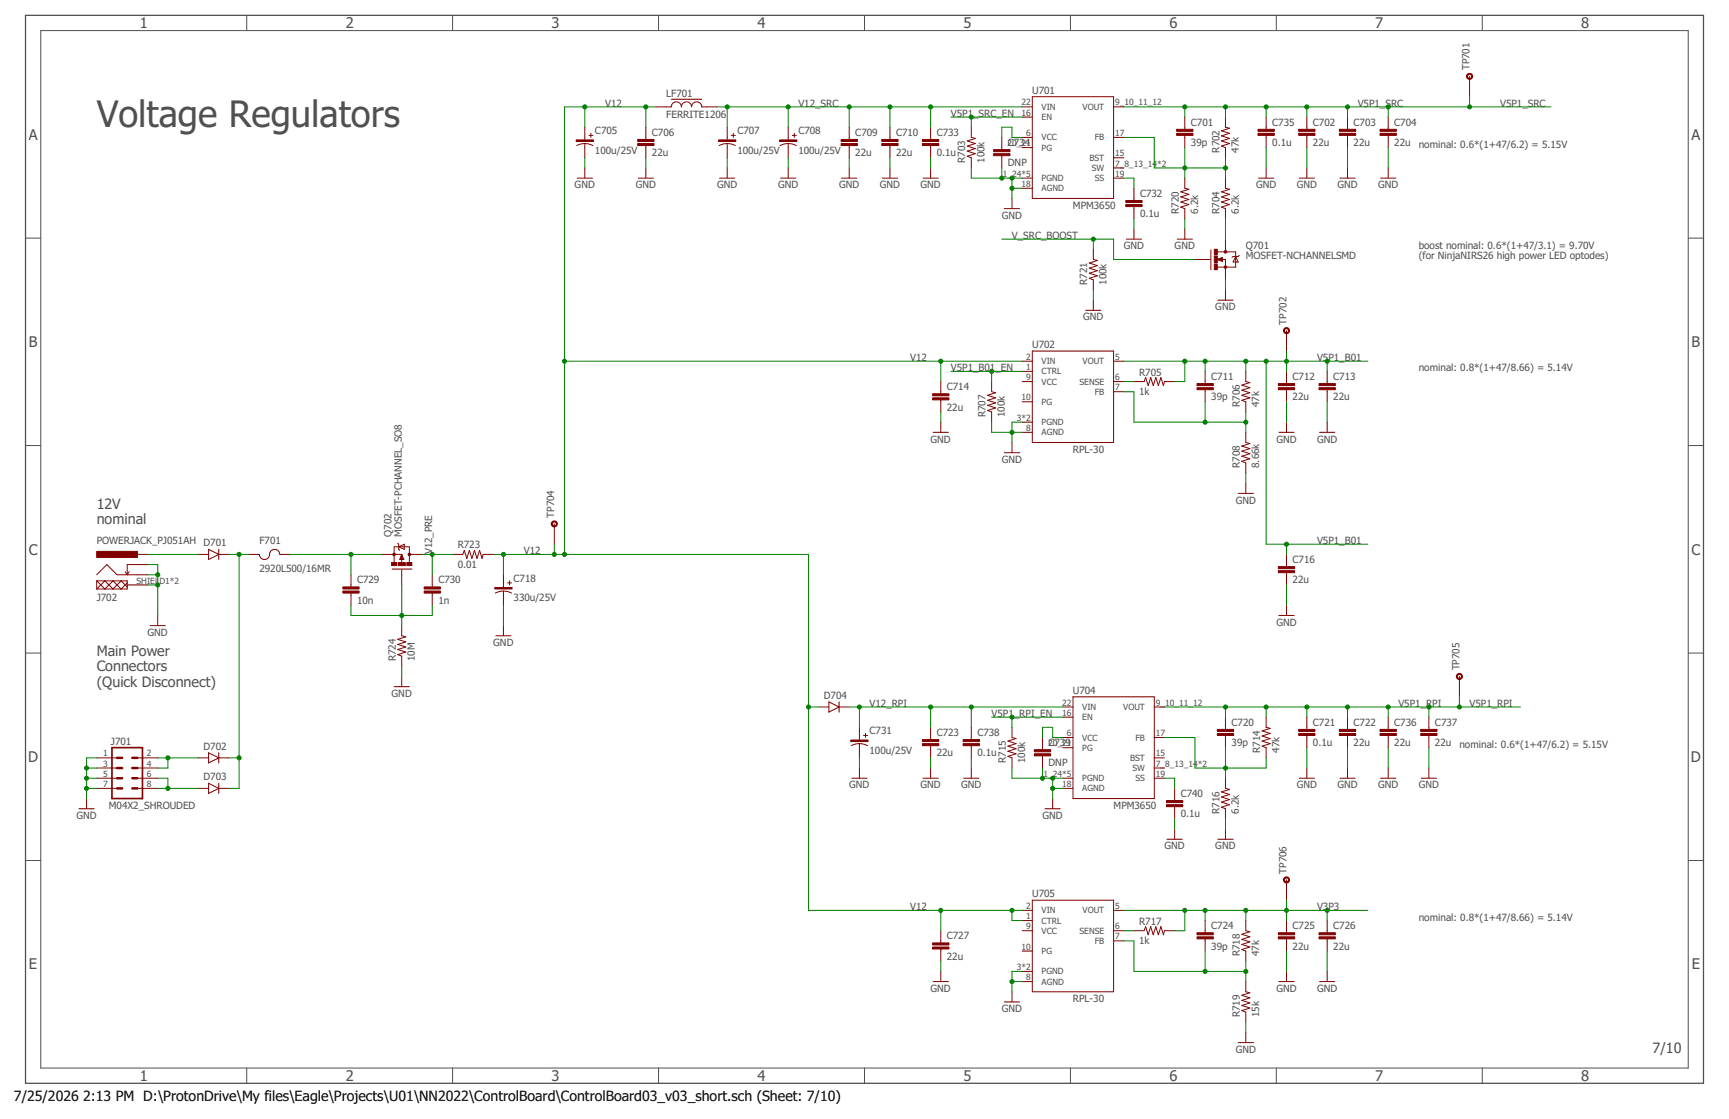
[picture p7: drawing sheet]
<svg xmlns="http://www.w3.org/2000/svg" width="432mm" height="279mm" viewBox="0 0 432 279" stroke-linecap="round" stroke-linejoin="round" font-family="sans-serif">
<path d="M6.4 3.8h419v266.7h-419z" fill="none" stroke="#505050" stroke-width=".32"/>
<g fill="none" stroke="#505050" stroke-width=".25">
<path d="M10.2 7.6h411.4v259.1h-411.4zM61.6 3.8v3.8M113 3.8v3.8M164.5 3.8v3.8M215.9 3.8v3.8M267.3 3.8v3.8M318.7 3.8v3.8M370.2 3.8v3.8M6.4 59.5h3.8M421.6 59.5h3.8M6.4 111.3h3.8M421.6 111.3h3.8"/>
<path d="M6.4 163.1h3.8M421.6 163.1h3.8M6.4 214.9h3.8M421.6 214.9h3.8M61.6 266.7v3.8M113 266.7v3.8M164.5 266.7v3.8M215.9 266.7v3.8M267.3 266.7v3.8M318.7 266.7v3.8M370.2 266.7v3.8"/>
</g>
<g fill="none" stroke="#800000" stroke-width=".25">
<path d="M367 19.1v5.1M144 36.3a4.3 4.3 0 0 1 4.1 0M146 31.8v3.3M146 35.8v3.6M147.1 33.8h1M147.6 33.3v1M161.3 31.8v3M161.3 36.3v3.1M163.8 26.7h3.8a1.27 1.27 0 0 1 1.3-1.3 1.27 1.27 0 0 1 1.3 1.3 1.27 1.27 0 0 1 1.2-1.3 1.27 1.27 0 0 1 1.3 1.3 1.27 1.27 0 0 1 1.3-1.3 1.27 1.27 0 0 1 1.3 1.3h3.8M167.6 24.8h7.7M179.6 36.3a4.3 4.3 0 0 1 4 0M181.6 31.8v3.3"/>
<path d="M181.6 35.8v3.6M182.6 33.8h1M183.1 33.3v1M194.8 36.3a4.3 4.3 0 0 1 4.1 0M196.8 31.8v3.3M196.8 35.8v3.6M197.9 33.8h1M198.4 33.3v1M212.1 31.8v3M212.1 36.3v3.1M222.2 31.8v3M222.2 36.3v3.1"/>
<path d="M232.4 31.8v3M232.4 36.3v3.1M242.6 31.8v2.5l1 .3-2 .6 2 .6-2 .7 2 .6-2 .6 2 .7-2 .6 1 .4v2.5M250.2 34.3v3.1M250.2 38.9v3M255.3 26.7h2.5M255.3 29.2h2.5M255.3 34.3h2.5M255.3 36.9h2.5M257.8 24.2h20.3v25.4h-20.3zM278.1 26.7h2.5M278.1 34.3h2.5"/>
<path d="M278.1 39.4h2.5M295.9 29.2v3.1M295.9 33.8v3.1M306 29.2v2.6l1.1 .2-2.1 .7 2.1 .6-2.1 .6 2.1 .7-2.1 .6 2.1 .6-2.1 .7 1 .4v2.5M316.2 29.2v3.1M316.2 33.8v3.1M326.4 29.2v3.1M326.4 33.8v3.1M336.5 29.2v3.1M336.5 33.8v3.1M346.7 29.2v3.1M346.7 33.8v3.1"/>
<path d="M144.1 44.5h3.9M146 41.9v2.6M159.4 44.5h3.8M161.3 41.9v2.6M179.7 44.5h3.8M181.6 41.9v2.6M194.9 44.5h3.9M196.8 41.9v2.6M210.2 44.5h3.8M212.1 41.9v2.6M220.3 44.5h3.9M222.2 41.9v2.6"/>
<path d="M230.5 44.5h3.8M232.4 41.9v2.6M250.8 52.1h3.8M252.7 49.6v2.5M255.3 44.5h2.5M255.3 47h2.5M278.1 44.5h2.5M278.1 41.9h2.5M281.3 59.7h3.8M283.2 47v3.1M283.2 51.6v3M283.2 57.2v2.5"/>
<path d="M294 59.7h3.8M295.9 44.5v2.5l1 .3-2 .6 2 .6-2 .7 2 .6-2 .6 2 .7-2 .6 1 .4v2.5M295.9 57.2v2.5M306 44.5v2.5l1.1 .3-2.1 .6 2.1 .6-2.1 .7 2.1 .6-2.1 .6 2.1 .7-2.1 .6 1 .4v2.5M306 59.7v3.2M314.3 44.5h3.8M316.2 41.9v2.6M324.5 44.5h3.8M326.4 41.9v2.6M334.6 44.5h3.8M336.5 41.9v2.6M344.8 44.5h3.8"/>
<path d="M346.7 41.9v2.6M271.1 77.5h3.8M273 62.3v2.5l1.1 .2-2.1 .7 2.1 .6-2.1 .7 2.1 .6-2.1 .6 2.1 .7-2.1 .6 1 .4v2.5M273 75v2.5M298.4 64.8h3.8M302.4 62.4v4.9M304 64.8l1.3-.5v1zM304.1 62.9h4.5v3.8h-4.6M304.1 75h3.9M305.2 64.8h.8v5.1M306 72.4v2.6M308.6 64l.6 1.4h-1.2z"/>
<path d="M309.5 63.8l-.3 .2h-1.2l-.3 .3M234.9 95.3v3M234.9 99.8v3.1M247.6 95.3v2.5l1.1 .3-2.1 .6 2.1 .6-2.1 .6 2.1 .7-2.1 .6 2.1 .7-2.1 .6 1 .4v2.5M255.3 90.2h2.5M255.3 92.7h2.5M255.3 95.3h2.5M257.8 87.7h20.3v22.8h-20.3zM278.1 90.2h2.5M278.1 95.3h2.5M278.1 97.8h2.5M283.2 95.3h2.5l.4-1 .6 2 .7-2 .6 2 .6-2 .7 2 .6-2 .7 2 .2-1h2.5"/>
<path d="M301 92.7v3.1M301 97.3v3M311.1 92.7v2.6l1 .2-2 .7 2 .6-2 .6 2 .7-2 .6 2 .6-2 .6 1 .4v2.6M321.3 82.6v5.1M321.3 92.7v3.1M321.3 97.3v3M331.4 92.7v3.1M331.4 97.3v3M233 107.9h3.9M234.9 105.4v2.5M250.8 113h3.8M252.7 110.5v2.5"/>
<path d="M255.3 100.3h2.5M255.3 105.4h2.5M255.3 107.9h2.5M311.1 107.9v2.6l1 .2-2 .7 2 .6-2 .6 2 .7-2 .6 2 .7-2 .6 1 .4v2.5M319.4 107.9h3.8M321.3 105.4v2.5M329.5 107.9h3.9M331.4 105.4v2.5M34.3 138.4h2.6M49.6 138.4h2.5M52.1 137.2l2.5 1.2-2.5 1.3zM54.6 137.2v2.5"/>
<path d="M54.6 138.4h2.6M62.3 138.4h2.5a1.3 1.3 0 0 0 1.4 1.3 1.3 1.3 0 0 0 1.2-1.6 1.28 1.28 0 0 1 1.3-.9 1.28 1.28 0 0 1 1.2 1.2h2.5M95.3 138.4h5M99.3 135.6l.3 .3v1.3l.2 .2M99.6 136.5l1.4-.6v1.3zM100.3 139.6v.9M100.3 138.4l.5 1.3h-1zM102.2 138.4h3.2M113 138.4h2.6l.4-1 .6 2 .6-2 .7 2 .6-2 .6 2 .7-2 .6 2 .2-1h2.6M138.4 130.8v5.1M309.2 123.2h3.8M311.1 120.6v2.6"/>
<path d="M321.3 138.4v3.1M24.2 143.5l2.5-2.5 2.5 2.5h7.7M24.2 145h7.6v2.1h-7.6M24.2 145v2.1M24.2 145l2 2.1 2-2.1 2 2.1 1.6-1.6M31.3 142.7l.5 .8M31.8 146h5.1M31.8 146.6l-1.6-1.6-2 2.1-2-2.1-2 2.1M32.3 142.7l-.5 .8M36.9 141h-5.1v2.5M37.5 156.2h3.8M39.4 153.7v2.5"/>
<path d="M87.7 143.5v3.1M87.7 148.1v3M97.9 142.1h5M98.4 140.4v-3.9h3.8v4M100.3 142.2v3.8M100.3 156.2v2.5l1 .3-2 .6 2 .7-2 .6 2 .6-2 .7 2 .6-2 .6 1 .4v2.6M107.9 143.5v3.1M107.9 148.1v3M123.7 148.1a4.3 4.3 0 0 1 4.1 0M123.8 158.7h3.8M125.7 143.5v3.3M125.7 147.6v3.5"/>
<path d="M125.7 156.2v2.5M126.7 145.5h1.1M127.3 145v1M319.4 153.7h3.8M321.3 143v3M321.3 151.1v2.6M98.4 171.4h3.8M100.3 168.9v2.5M204.5 176.5h2.5M207 175.3l2.5 1.2-2.5 1.3zM209.5 175.3v2.5M209.5 176.5h2.6"/>
<path d="M265.4 176.5h2.6M265.4 179.1h2.6M268 174h20.3v25.4h-20.3zM288.3 176.5h2.5M306 179.1v3M316.2 179.1v2.5l1 .3-2 .6 2 .6-2 .7 2 .6-2 .6 2 .7-2 .6 1 .4v2.5M326.4 179.1v3M336.5 179.1v3M346.7 179.1v3M356.8 179.1v3M364.5 168.9v5.1M21.6 199.4v2.5"/>
<path d="M24.2 189.2h5M24.2 191.8h5M24.2 194.3h5M24.2 196.8h5M34.3 189.2h5.1M34.3 191.8h5.1M34.3 194.3h5.1M34.3 196.8h5.1M49.6 189.2h2.5M49.6 196.8h2.5M52.1 188l2.5 1.2-2.5 1.3zM52.1 195.6l2.5 1.2-2.5 1.3z"/>
<path d="M54.6 188v2.5M54.6 195.6v2.5M54.6 189.2h2.6M54.6 196.8h2.6M212.6 186.2a4.3 4.3 0 0 1 4.1 0M212.7 194.3h3.8M214.6 181.6v3.3M214.6 185.7v3.5M214.6 191.8v2.5M215.6 183.6h1.1M216.2 183.1v1M230.5 194.3h3.8"/>
<path d="M232.4 181.6v3.1M232.4 186.2v3M232.4 191.8v2.5M240.7 194.3h3.8M242.6 181.6v3.1M242.6 186.2v3M242.6 191.8v2.5M252.7 181.6v2.5l1 .3-2 .6 2 .7-2 .6 2 .6-2 .7 2 .6-2 .6 1 .4v2.6M260.3 184.1v3.1M260.3 188.7v3.1M262.9 199.4v2.5M265.4 194.3h2.6"/>
<path d="M265.4 196.8h2.6M265.4 184.1h2.6M265.4 186.7h2.6M288.3 189.2h2.5M288.3 191.8h2.5M288.3 194.3h2.5M288.3 184.1h2.5M293.3 196.8v3.1M306 183.6v3.1M306 194.3v2.5l1.1 .3-2.1 .6 2.1 .7-2.1 .6 2.1 .6-2.1 .7 2.1 .6-2.1 .6 1 .4v2.6M324.5 194.3h3.8M326.4 183.6v3.1"/>
<path d="M326.4 191.8v2.5M334.6 194.3h3.8M336.5 183.6v3.1M336.5 191.8v2.5M344.8 194.3h3.8M346.7 183.6v3.1M346.7 191.8v2.5M354.9 194.3h3.9M356.8 183.6v3.1M356.8 191.8v2.5M19.7 201.9h3.8M261 201.9h3.8"/>
<path d="M291.4 209.5h3.9M293.3 201.4v3.1M293.3 207v2.5M304.1 209.5h3.9M306 207v2.5M321.3 219.7v5.1M234.9 232.4v3M234.9 237v3M255.3 227.3h2.5M255.3 229.8h2.5M255.3 232.4h2.5M255.3 237.5h2.5"/>
<path d="M257.8 224.8h20.3v22.8h-20.3zM278.1 227.3h2.5M278.1 232.4h2.5M278.1 234.9h2.5M283.2 232.4h2.5l.4-1 .6 2 .7-2 .6 2 .6-2 .7 2 .6-2 .7 2 .2-1h2.5M301 229.8v3.1M301 234.4v3.1M311.1 229.8v2.6l1 .2-2 .7 2 .6-2 .6 2 .7-2 .6 2 .7-2 .6 1 .4v2.5M321.3 229.8v3.1M321.3 234.4v3.1M331.4 229.8v3.1M331.4 234.4v3.1"/>
<path d="M233 245.1h3.9M234.9 242.5v2.6M250.8 250.2h3.8M252.7 247.6v2.6M255.3 242.5h2.5M255.3 245.1h2.5M311.1 245.1v2.5l1 .3-2 .6 2 .7-2 .6 2 .6-2 .7 2 .6-2 .6 1 .4v2.5M311.1 257.8v2.5M319.4 245.1h3.8M321.3 242.5v2.6M329.5 245.1h3.9M331.4 242.5v2.6"/>
<path d="M309.2 260.3h3.8"/>
</g>
<g fill="#800000" stroke="#800000" stroke-width=".25">
<path d="M220.2 35.8h4.1v.5h-4.1z"/>
<path d="M220.2 34.8h4.1v.5h-4.1z"/>
<path d="M293.9 33.3h4v.5h-4z"/>
<path d="M293.9 32.3h4v.5h-4z"/>
<path d="M324.3 33.3h4.1v.5h-4.1z"/>
<path d="M324.3 32.3h4.1v.5h-4.1z"/>
<path d="M334.5 33.3h4.1v.5h-4.1z"/>
<path d="M334.5 32.3h4.1v.5h-4.1z"/>
<path d="M24.2 137.7h10.1v1.5h-10.1z"/>
<path d="M232.9 99.3h4.1v.5h-4.1z"/>
<path d="M232.9 98.3h4.1v.5h-4.1z"/>
<path d="M298.9 96.8h4.1v.5h-4.1z"/>
<path d="M298.9 95.8h4.1v.5h-4.1z"/>
<path d="M319.3 96.8h4v.5h-4z"/>
<path d="M319.3 95.8h4v.5h-4z"/>
<path d="M329.4 96.8h4.1v.5h-4.1z"/>
<path d="M329.4 95.8h4.1v.5h-4.1z"/>
<path d="M319.3 142.5h4v.5h-4z"/>
<path d="M319.3 141.5h4v.5h-4z"/>
<path d="M232.9 236.5h4.1v.5h-4.1z"/>
<path d="M232.9 235.4h4.1v.5h-4.1z"/>
<path d="M298.9 233.9h4.1v.5h-4.1z"/>
<path d="M298.9 232.9h4.1v.5h-4.1z"/>
<path d="M319.3 233.9h4v.5h-4z"/>
<path d="M319.3 232.9h4v.5h-4z"/>
<path d="M329.4 233.9h4.1v.5h-4.1z"/>
<path d="M329.4 232.9h4.1v.5h-4.1z"/>
<path d="M210.1 35.8h4v.5h-4z"/>
<path d="M210.1 34.8h4v.5h-4z"/>
<path d="M159.3 35.8h4v.5h-4z"/>
<path d="M159.3 34.8h4v.5h-4z"/>
<path d="M344.7 33.3h4v.5h-4z"/>
<path d="M344.7 32.3h4v.5h-4z"/>
<path d="M123.6 146.7h4.3v.4h-4.3z"/>
<path d="M179.5 34.9h4.3v.4h-4.3z"/>
<path d="M143.9 34.9h4.3v.4h-4.3z"/>
<path d="M194.7 34.9h4.3v.4h-4.3z"/>
<path d="M303.3 66.1h.7v1.2h-.7z"/>
<path d="M303.3 62.3h.7v1.2h-.7z"/>
<path d="M303.3 63.9h.7v1.8h-.7z"/>
<path d="M101.6 140.5h1.3v.7h-1.3z"/>
<path d="M97.8 140.5h1.3v.7h-1.3z"/>
<path d="M99.4 140.5h1.8v.7h-1.8z"/>
<path d="M105.9 147.6h4.1v.5h-4.1z"/>
<path d="M105.9 146.6h4.1v.5h-4.1z"/>
<path d="M85.6 147.6h4.1v.5h-4.1z"/>
<path d="M85.6 146.6h4.1v.5h-4.1z"/>
<path d="M281.2 51.1h4v.5h-4z"/>
<path d="M281.2 50.1h4v.5h-4z"/>
<path d="M230.4 35.8h4v.5h-4z"/>
<path d="M230.4 34.8h4v.5h-4z"/>
<path d="M248.2 38.4h4v.5h-4z"/>
<path d="M248.2 37.4h4v.5h-4z"/>
<path d="M314.2 33.3h4v.5h-4z"/>
<path d="M314.2 32.3h4v.5h-4z"/>
<path d="M230.4 185.7h4v.5h-4z"/>
<path d="M230.4 184.7h4v.5h-4z"/>
<path d="M304 183.1h4.1v.5h-4.1z"/>
<path d="M304 182.1h4.1v.5h-4.1z"/>
<path d="M334.5 183.1h4.1v.5h-4.1z"/>
<path d="M334.5 182.1h4.1v.5h-4.1z"/>
<path d="M344.7 183.1h4v.5h-4z"/>
<path d="M344.7 182.1h4v.5h-4z"/>
<path d="M354.8 183.1h4.1v.5h-4.1z"/>
<path d="M354.8 182.1h4.1v.5h-4.1z"/>
<path d="M212.5 184.8h4.3v.4h-4.3z"/>
<path d="M291.3 200.9h4.1v.5h-4.1z"/>
<path d="M291.3 199.9h4.1v.5h-4.1z"/>
<path d="M240.5 185.7h4.1v.5h-4.1z"/>
<path d="M240.5 184.7h4.1v.5h-4.1z"/>
<path d="M258.3 188.2h4.1v.5h-4.1z"/>
<path d="M258.3 187.2h4.1v.5h-4.1z"/>
<path d="M324.3 183.1h4.1v.5h-4.1z"/>
<path d="M324.3 182.1h4.1v.5h-4.1z"/>
</g>
<g fill="#800000" stroke="#800000" stroke-width=".25">
<path d="M366.4 18.6a.77 .77 0 0 1 1.2 0 .77 .77 0 0 1-.4 1.2 .77 .77 0 0 1-1-.7h.3a.52 .52 0 0 1 .7-.5 .52 .52 0 0 1 .2 .9 .52 .52 0 0 1-.9-.3v-.1h-.3z" fill-rule="evenodd"/>
<path d="M320.7 82.1a.76 .76 0 0 1 1.2 .1 .76 .76 0 0 1-.4 1.1 .76 .76 0 0 1-1-.7h.3a.51 .51 0 0 1 .7-.5 .51 .51 0 0 1 .2 .8 .51 .51 0 0 1-.9-.2v-.1h-.3z" fill-rule="evenodd"/>
<path d="M320.7 219.2a.76 .76 0 0 1 1.2 .1 .76 .76 0 0 1-.4 1.1 .76 .76 0 0 1-1-.7h.3a.51 .51 0 0 1 .7-.5 .51 .51 0 0 1 .2 .8 .51 .51 0 0 1-.9-.1v-.2h-.3z" fill-rule="evenodd"/>
<path d="M137.9 130.3a.76 .76 0 0 1 1.2 .1 .76 .76 0 0 1-.5 1.2 .76 .76 0 0 1-.9-.8h.2a.51 .51 0 0 1 .7-.5 .51 .51 0 0 1 .2 .8 .51 .51 0 0 1-.8-.1l-.1-.2h-.2z" fill-rule="evenodd"/>
<path d="M98.2 138.2h.5v.5h-.5z" fill-rule="evenodd"/>
<path d="M363.9 168.4a.76 .76 0 0 1 1.2 .1 .76 .76 0 0 1-.4 1.1 .76 .76 0 0 1-1-.7h.3a.52 .52 0 0 1 .7-.4 .52 .52 0 0 1 .1 .8 .52 .52 0 0 1-.8-.2v-.2h-.3z" fill-rule="evenodd"/>
<circle cx="306.1" cy="66.7" r=".33"/>
<circle cx="306.1" cy="62.9" r=".33"/>
<circle cx="102.2" cy="138.4" r=".32"/>
</g>
<path d="M305.2 64.5l-.9 .3 .9 .2v-.2h-.3M100.3 139.3v.3h-.2l.2-.9 .3 .9" fill="none" stroke="#800000" stroke-width=".32"/>
<path d="M29.2 194.3h1.3M29.2 191.8h1.3M29.2 189.2h1.3M29.2 196.8h1.3M33 194.3h1.3M33 191.8h1.3M33 189.2h1.3M33 196.8h1.3" fill="none" stroke="#800000" stroke-width=".61"/>
<path d="M28 186.7h7.6v12.7h-7.6z" fill="none" stroke="#800000" stroke-width=".42"/>
<g fill="none" stroke="#008000" stroke-width=".25">
<path d="M146 26.7v5.1M146 39.4v2.5M161.3 26.7v5.1M161.3 39.4v2.5M163.8 26.7h-22.8v111.7M179.1 26.7h76.2M181.6 26.7v5.1M181.6 39.4v2.5M196.8 26.7v5.1M196.8 39.4v2.5M212.1 26.7v5.1M212.1 39.4v2.5"/>
<path d="M222.2 26.7v5.1M222.2 39.4v2.5M232.4 26.7v5.1M232.4 39.4v2.5M237.5 29.2h17.8M242.6 29.2v2.6M250.2 34.3v-2.5h2.5v2.5h2.6M280.6 26.7h106.7M280.6 34.3h7.7v7.6h17.7M295.9 26.7v2.5M295.9 36.9v7.6M306 26.7v2.5"/>
<path d="M306 39.4v5.1M316.2 26.7v2.5M316.2 36.9v5M326.4 26.7v2.5M326.4 36.9v5M336.5 26.7v2.5M336.5 36.9v5M346.7 26.7v2.5M346.7 36.9v5M367 24.2v2.5M242.6 41.9v2.6h12.7M250.2 41.9v2.6"/>
<path d="M250.2 59.7h27.9v5.1h20.3M252.7 44.5v5.1M252.7 47h2.6M273 59.7v2.6M280.6 44.5h2.6v2.5M283.2 54.6v2.6M295.9 54.6v2.6M306 54.6v5.1M273 72.4v2.6M306 69.9v2.5M141 90.2h114.3M234.9 90.2v5.1"/>
<path d="M237.5 92.7h17.8M247.6 92.7v2.6M280.6 97.8h2.6v7.6h27.9M280.6 90.2h61M280.6 95.3h2.6M295.9 90.2v5.1h-2.6M301 90.2v2.5M311.1 90.2v2.5M316.2 90.2v45.7h25.4M321.3 87.7v5M331.4 90.2v2.5M234.9 102.9v2.5"/>
<path d="M247.6 105.4v2.5h7.7M255.3 105.4h-2.6v5.1M301 100.3v5.1M311.1 102.9v5M311.1 118.1v2.5M321.3 100.3v5.1M331.4 100.3v5.1M36.9 138.4h12.7M57.2 138.4h5.1M59.7 138.4v58.4h-2.5M72.4 138.4h22.9M87.7 138.4v5.1"/>
<path d="M105.4 138.4h7.6M107.9 138.4v5.1M123.2 138.4h78.7v88.9h53.4M125.7 138.4v5.1M138.4 135.9v2.5M321.3 135.9v2.5M36.9 141h2.5v12.7M36.9 143.5h2.5M36.9 146h2.5M87.7 151.1v2.6h20.2v-2.6M100.3 146v10.2M125.7 151.1v5.1"/>
<path d="M321.3 146v5.1M100.3 166.4v2.5M201.9 176.5h2.6M212.1 176.5h53.3M214.6 176.5v5.1M232.4 176.5v5.1M242.6 176.5v5.1M247.6 179.1h17.8M252.7 179.1v2.5M290.8 176.5h88.9M306 176.5v2.6M316.2 176.5v2.6"/>
<path d="M326.4 176.5v2.6M336.5 176.5v2.6M346.7 176.5v2.6M356.8 176.5v2.6M364.5 174v2.5M21.6 191.8h2.6M21.6 194.3h2.6M21.6 196.8h2.6M24.2 189.2h-2.6v10.2M39.4 189.2h10.2M39.4 194.3h2.5v2.5M39.4 196.8h10.2"/>
<path d="M41.9 189.2v2.6h-2.5M57.2 189.2h2.5M214.6 189.2v2.6M232.4 189.2v2.6M242.6 189.2v2.6M252.7 191.8v2.5h12.7M260.3 184.1v-2.5h2.6v2.5h2.5M260.3 191.8v2.5M262.9 196.8h2.5M262.9 194.3v5.1M290.8 184.1h7.6v7.7h17.8v-2.6M290.8 194.3h2.5v2.5"/>
<path d="M306 186.7v7.6M326.4 186.7v5.1M336.5 186.7v5.1M346.7 186.7v5.1M356.8 186.7v5.1M293.3 204.5v2.5M306 204.5v2.5M234.9 227.3v5.1M252.7 227.3v2.5h2.6M280.6 234.9h2.6v7.6h27.9M280.6 227.3h61M280.6 232.4h2.6"/>
<path d="M295.9 227.3v5.1h-2.6M301 227.3v2.5M301 237.5v5M311.1 227.3v2.5M321.3 224.8v5M321.3 237.5v5M331.4 227.3v2.5M331.4 237.5v5M234.9 240v2.5M252.7 245.1h2.6M255.3 242.5h-2.6v5.1M311.1 240v5.1"/>
<path d="M311.1 255.2v2.6"/>
</g>
<g fill="#008000" stroke="#008000" stroke-width=".25">
<circle cx="252.7" cy="44.5" r=".51"/>
<circle cx="252.7" cy="47" r=".51"/>
<circle cx="250.2" cy="44.5" r=".51"/>
<circle cx="39.4" cy="143.5" r=".51"/>
<circle cx="39.4" cy="146" r=".51"/>
<circle cx="252.7" cy="107.9" r=".51"/>
<circle cx="252.7" cy="245.1" r=".51"/>
<circle cx="21.6" cy="191.8" r=".51"/>
<circle cx="21.6" cy="194.3" r=".51"/>
<circle cx="21.6" cy="196.8" r=".51"/>
<circle cx="262.9" cy="194.3" r=".51"/>
<circle cx="262.9" cy="196.8" r=".51"/>
<circle cx="260.3" cy="194.3" r=".51"/>
<circle cx="234.9" cy="90.2" r=".51"/>
<circle cx="161.3" cy="26.7" r=".51"/>
<circle cx="138.4" cy="138.4" r=".51"/>
<circle cx="141" cy="90.2" r=".51"/>
<circle cx="141" cy="138.4" r=".51"/>
<circle cx="234.9" cy="227.3" r=".51"/>
<circle cx="252.7" cy="227.3" r=".51"/>
<circle cx="146" cy="26.7" r=".51"/>
<circle cx="125.7" cy="138.4" r=".51"/>
<circle cx="201.9" cy="176.5" r=".51"/>
<circle cx="306" cy="41.9" r=".51"/>
<circle cx="295.9" cy="41.9" r=".51"/>
<circle cx="242.6" cy="29.2" r=".51"/>
<circle cx="311.1" cy="105.4" r=".51"/>
<circle cx="301" cy="105.4" r=".51"/>
<circle cx="311.1" cy="242.5" r=".51"/>
<circle cx="301" cy="242.5" r=".51"/>
<circle cx="321.3" cy="90.2" r=".51"/>
<circle cx="311.1" cy="90.2" r=".51"/>
<circle cx="295.9" cy="90.2" r=".51"/>
<circle cx="301" cy="90.2" r=".51"/>
<circle cx="331.4" cy="90.2" r=".51"/>
<circle cx="316.2" cy="90.2" r=".51"/>
<circle cx="321.3" cy="135.9" r=".51"/>
<circle cx="247.6" cy="92.7" r=".51"/>
<circle cx="321.3" cy="227.3" r=".51"/>
<circle cx="311.1" cy="227.3" r=".51"/>
<circle cx="295.9" cy="227.3" r=".51"/>
<circle cx="301" cy="227.3" r=".51"/>
<circle cx="331.4" cy="227.3" r=".51"/>
<circle cx="222.2" cy="26.7" r=".51"/>
<circle cx="212.1" cy="26.7" r=".51"/>
<circle cx="181.6" cy="26.7" r=".51"/>
<circle cx="196.8" cy="26.7" r=".51"/>
<circle cx="232.4" cy="26.7" r=".51"/>
<circle cx="273" cy="59.7" r=".51"/>
<circle cx="41.9" cy="189.2" r=".51"/>
<circle cx="41.9" cy="196.8" r=".51"/>
<circle cx="59.7" cy="189.2" r=".51"/>
<circle cx="59.7" cy="138.4" r=".51"/>
<circle cx="87.7" cy="138.4" r=".51"/>
<circle cx="107.9" cy="138.4" r=".51"/>
<circle cx="100.3" cy="153.7" r=".51"/>
<circle cx="326.4" cy="26.7" r=".51"/>
<circle cx="306" cy="26.7" r=".51"/>
<circle cx="295.9" cy="26.7" r=".51"/>
<circle cx="336.5" cy="26.7" r=".51"/>
<circle cx="346.7" cy="26.7" r=".51"/>
<circle cx="367" cy="26.7" r=".51"/>
<circle cx="316.2" cy="26.7" r=".51"/>
<circle cx="306" cy="191.8" r=".51"/>
<circle cx="252.7" cy="179.1" r=".51"/>
<circle cx="232.4" cy="176.5" r=".51"/>
<circle cx="214.6" cy="176.5" r=".51"/>
<circle cx="242.6" cy="176.5" r=".51"/>
<circle cx="336.5" cy="176.5" r=".51"/>
<circle cx="316.2" cy="176.5" r=".51"/>
<circle cx="306" cy="176.5" r=".51"/>
<circle cx="346.7" cy="176.5" r=".51"/>
<circle cx="356.8" cy="176.5" r=".51"/>
<circle cx="364.5" cy="176.5" r=".51"/>
<circle cx="326.4" cy="176.5" r=".51"/>
</g>
<text font-size="9.1" fill="#505050" x="24.1" y="31.8">Voltage Regulators</text>
<g font-size="3.7" fill="#505050">
<text x="34.9" y="7">1</text>
<text x="86.3" y="7">2</text>
<text x="137.8" y="7">3</text>
<text x="189.2" y="7">4</text>
<text x="240.6" y="7">5</text>
<text x="292" y="7">6</text>
<text x="343.5" y="7">7</text>
<text x="394.9" y="7">8</text>
<text x="7.2" y="34.8">A</text>
<text x="422.4" y="34.8">A</text>
<text x="7.2" y="86.6">B</text>
<text x="422.4" y="86.6">B</text>
<text x="7.2" y="138.5">C</text>
<text x="422.4" y="138.5">C</text>
<text x="7" y="190.3">D</text>
<text x="422.3" y="190.3">D</text>
<text x="7.2" y="242.1">E</text>
<text x="422.5" y="242.1">E</text>
<text x="34.9" y="269.9">1</text>
<text x="86.3" y="269.9">2</text>
<text x="137.8" y="269.9">3</text>
<text x="189.2" y="269.9">4</text>
<text x="240.6" y="269.9">5</text>
<text x="292" y="269.9">6</text>
<text x="343.5" y="269.9">7</text>
<text x="394.9" y="269.9">8</text>
</g>
<g font-size="3.6" fill="#505050">
<text x="24.1" y="127">12V</text>
<text x="24.1" y="130.8">nominal</text>
<text x="24.1" y="163.8">Main Power</text>
<text x="24.1" y="167.6">Connectors</text>
<text x="24.1" y="171.4">(Quick Disconnect)</text>
<text x="412.7" y="262.9">7/10</text>
</g>
<g font-size="3.5">
<text x="3.5" y="274.9">7/25/2026</text>
<text x="20.8" y="274.9">2:13 PM D:\ProtonDrive\My files\Eagle\Projects\U01\NN2022\ControlBoard\ControlBoard03_v03_short.sch (Sheet: 7/10)</text>
</g>
<g font-size="2.5" fill="#505050">
<text x="367" y="17.6" transform="rotate(-90 367 17.6)">TP701</text>
<text x="257.8" y="23.4">U701</text>
<text x="151.1" y="26.7">V12</text>
<text x="166.4" y="29.5">FERRITE1206</text>
<text x="166.4" y="24.2">LF701</text>
<text x="199.4" y="26.7">V12_SRC</text>
<text x="237.5" y="29.2">V5P1</text>
<text x="243.1" y="29.2">_SRC_EN</text>
<text x="339.1" y="26.7">V5P1_S</text>
<text x="347.4" y="26.7">RC</text>
<text x="374.6" y="26.7">V5P1_SRC</text>
<text x="148.6" y="33.6">C705</text>
<text x="162.8" y="33.9">C706</text>
<text x="184.2" y="33.6">C707</text>
<text x="199.4" y="33.6">C708</text>
<text x="213.6" y="33.9">C709</text>
<text x="223.8" y="33.9">C710</text>
<text x="233.9" y="33.9">C733</text>
<text x="297.4" y="31.4">C701</text>
<text x="317.7" y="31.4">C735</text>
<text x="327.9" y="31.4">C702</text>
<text x="338.1" y="31.4">C703</text>
<text x="348.2" y="31.4">C704</text>
<text x="148.6" y="38.4">100u/25V</text>
<text x="162.8" y="39">22u</text>
<text x="184.2" y="38.4">100u/25V</text>
<text x="199.4" y="38.4">100u/25V</text>
<text x="213.6" y="39">22u</text>
<text x="223.8" y="39">22u</text>
<text x="233.9" y="39">0.1u</text>
<text x="241.1" y="40.7" transform="rotate(-90 241.1 40.7)">R703</text>
<text x="245.9" y="40.7" transform="rotate(-90 245.9 40.7)">100k</text>
<text x="251.7" y="41.6">DNP</text>
<text x="251.7" y="36.5">C734</text>
<text x="297.4" y="36.5">39p</text>
<text x="304.6" y="38.1" transform="rotate(-90 304.6 38.1)">R702</text>
<text x="309.4" y="38.1" transform="rotate(-90 309.4 38.1)">47k</text>
<text x="317.7" y="36.5">0.1u</text>
<text x="327.9" y="36.5">22u</text>
<text x="338.1" y="36.5">22u</text>
<text x="348.2" y="36.5">22u</text>
<text x="354.3" y="36.9">nominal: 0.6*(1+47/6.2) = 5.15V</text>
<text x="143.5" y="47">GND</text>
<text x="158.8" y="47">GND</text>
<text x="179.1" y="47">GND</text>
<text x="194.3" y="47">GND</text>
<text x="209.5" y="47">GND</text>
<text x="219.7" y="47">GND</text>
<text x="229.9" y="47">GND</text>
<text x="313.7" y="47">GND</text>
<text x="323.8" y="47">GND</text>
<text x="334" y="47">GND</text>
<text x="344.2" y="47">GND</text>
<text x="268" y="52.1">MPM3650</text>
<text x="284.7" y="49.2">C732</text>
<text x="294.4" y="53.4" transform="rotate(-90 294.4 53.4)">R720</text>
<text x="299.2" y="53.4" transform="rotate(-90 299.2 53.4)">6.2k</text>
<text x="304.6" y="53.4" transform="rotate(-90 304.6 53.4)">R704</text>
<text x="309.4" y="53.4" transform="rotate(-90 309.4 53.4)">6.2k</text>
<text x="250.2" y="54.6">GND</text>
<text x="252.7" y="59.7">V_SRC_BOOST</text>
<text x="284.7" y="54.2">0.1u</text>
<text x="280.7" y="62.2">GND</text>
<text x="293.4" y="62.2">GND</text>
<text x="311.1" y="64.8">MOSFET-NCHANNELSMD</text>
<text x="311.1" y="62.2">Q701</text>
<text x="354.3" y="62.1">boost nominal: 0.6*(1+47/3.1) = 9.70V</text>
<text x="354.3" y="64.8">(for NinjaNIRS26 high power LED optodes)</text>
<text x="271.5" y="71.1" transform="rotate(-90 271.5 71.1)">R721</text>
<text x="276.3" y="71.1" transform="rotate(-90 276.3 71.1)">100k</text>
<text x="303.5" y="77.5">GND</text>
<text x="270.5" y="80">GND</text>
<text x="321.3" y="81" transform="rotate(-90 321.3 81)">TP702</text>
<text x="257.8" y="86.9">U702</text>
<text x="227.3" y="90.2">V12</text>
<text x="237.5" y="92.7">V5P1_B01_EN</text>
<text x="284.5" y="93.8">R705</text>
<text x="302.5" y="94.9">C711</text>
<text x="322.8" y="94.9">C712</text>
<text x="328.9" y="90.2">V5P1_B01</text>
<text x="333" y="94.9">C713</text>
<text x="354.3" y="92.7">nominal: 0.8*(1+47/8.66) = 5.14V</text>
<text x="236.5" y="97.4">C714</text>
<text x="284.5" y="98.6">1k</text>
<text x="302.5" y="100">39p</text>
<text x="309.6" y="101.6" transform="rotate(-90 309.6 101.6)">R706</text>
<text x="314.4" y="101.6" transform="rotate(-90 314.4 101.6)">47k</text>
<text x="322.8" y="100">22u</text>
<text x="333" y="100">22u</text>
<text x="236.5" y="102.5">22u</text>
<text x="246.1" y="104.1" transform="rotate(-90 246.1 104.1)">R707</text>
<text x="250.9" y="104.1" transform="rotate(-90 250.9 104.1)">100k</text>
<text x="232.4" y="110.5">GND</text>
<text x="268" y="113">RPL-30</text>
<text x="318.8" y="110.5">GND</text>
<text x="328.9" y="110.5">GND</text>
<text x="250.2" y="115.6">GND</text>
<text x="309.6" y="116.8" transform="rotate(-90 309.6 116.8)">R708</text>
<text x="314.4" y="116.8" transform="rotate(-90 314.4 116.8)">8.66k</text>
<text x="308.6" y="125.7">GND</text>
<text x="138.4" y="129.3" transform="rotate(-90 138.4 129.3)">TP704</text>
<text x="24.1" y="135.9">POWERJACK_PJ051AH</text>
<text x="50.8" y="136.4">D701</text>
<text x="64.8" y="135.9">F701</text>
<text x="97.8" y="134" transform="rotate(-90 97.8 134)">Q702</text>
<text x="100.3" y="134" transform="rotate(-90 100.3 134)">MOSFET-PCHANNEL_SO8</text>
<text x="114.3" y="136.9">R723</text>
<text x="328.9" y="135.9">V5P1_B01</text>
<text x="64.8" y="142.8">2920L500/16MR</text>
<text x="108" y="138.4" transform="rotate(-90 108 138.4)">V12_PRE</text>
<text x="114.3" y="141.7">0.01</text>
<text x="130.8" y="138.4">V12</text>
<text x="322.8" y="140.6">C716</text>
<text x="89.2" y="145.7">C729</text>
<text x="109.5" y="145.7">C730</text>
<text x="128.3" y="145.3">C718</text>
<text x="322.8" y="145.7">22u</text>
<text x="24.1" y="150.1">J702</text>
<text x="89.2" y="150.8">10n</text>
<text x="109.5" y="150.8">1n</text>
<text x="128.3" y="150.1">330u/25V</text>
<text x="36.8" y="158.7">GND</text>
<text x="123.2" y="161.3">GND</text>
<text x="318.8" y="156.2">GND</text>
<text x="98.8" y="165.1" transform="rotate(-90 98.8 165.1)">R724</text>
<text x="103.6" y="165.1" transform="rotate(-90 103.6 165.1)">10M</text>
<text x="364.5" y="167.4" transform="rotate(-90 364.5 167.4)">TP705</text>
<text x="97.8" y="174">GND</text>
<text x="268" y="173.2">U704</text>
<text x="205.7" y="174.5">D704</text>
<text x="217.2" y="176.5">V12_RPI</text>
<text x="247.6" y="179.1">V5P1_RPI_EN</text>
<text x="349.2" y="176.5">V5P1_RPI</text>
<text x="367" y="176.5">V5P1_RPI</text>
<text x="27.7" y="185.9">J701</text>
<text x="217.2" y="183.4">C731</text>
<text x="233.9" y="183.8">C723</text>
<text x="244.1" y="183.8">C738</text>
<text x="307.6" y="181.2">C720</text>
<text x="327.9" y="181.2">C721</text>
<text x="338.1" y="181.2">C722</text>
<text x="348.2" y="181.2">C736</text>
<text x="358.4" y="181.2">C737</text>
<text x="50.8" y="187.2">D702</text>
<text x="217.2" y="188.2">100u/25V</text>
<text x="233.9" y="188.8">22u</text>
<text x="244.1" y="188.8">0.1u</text>
<text x="251.2" y="190.5" transform="rotate(-90 251.2 190.5)">R715</text>
<text x="256" y="190.5" transform="rotate(-90 256 190.5)">100k</text>
<text x="261.9" y="191.4">DNP</text>
<text x="261.9" y="186.3">C739</text>
<text x="307.6" y="186.3">39p</text>
<text x="314.7" y="188" transform="rotate(-90 314.7 188)">R714</text>
<text x="319.5" y="188" transform="rotate(-90 319.5 188)">47k</text>
<text x="327.9" y="186.3">0.1u</text>
<text x="338.1" y="186.3">22u</text>
<text x="348.2" y="186.3">22u</text>
<text x="358.4" y="186.3">22u</text>
<text x="364.5" y="186.7">nominal: 0.6*(1+47/6.2) = 5.15V</text>
<text x="50.8" y="194.8">D703</text>
<text x="212.1" y="196.8">GND</text>
<text x="229.9" y="196.8">GND</text>
<text x="240" y="196.8">GND</text>
<text x="323.8" y="196.8">GND</text>
<text x="334" y="196.8">GND</text>
<text x="344.2" y="196.8">GND</text>
<text x="354.3" y="196.8">GND</text>
<text x="27.2" y="201.9">M04X2_SHROUDED</text>
<text x="278.1" y="201.9">MPM3650</text>
<text x="294.9" y="199">C740</text>
<text x="304.6" y="203.2" transform="rotate(-90 304.6 203.2)">R716</text>
<text x="309.4" y="203.2" transform="rotate(-90 309.4 203.2)">6.2k</text>
<text x="19.1" y="204.5">GND</text>
<text x="260.3" y="204.5">GND</text>
<text x="294.9" y="204.1">0.1u</text>
<text x="290.8" y="212.1">GND</text>
<text x="303.5" y="212.1">GND</text>
<text x="321.3" y="218.2" transform="rotate(-90 321.3 218.2)">TP706</text>
<text x="227.3" y="227.3">V12</text>
<text x="257.8" y="224">U705</text>
<text x="328.9" y="227.3">V3</text>
<text x="331.7" y="227.3">P3</text>
<text x="284.5" y="230.9">R717</text>
<text x="302.5" y="232">C724</text>
<text x="322.8" y="232">C725</text>
<text x="333" y="232">C726</text>
<text x="354.3" y="229.9">nominal: 0.8*(1+47/8.66) = 5.14V</text>
<text x="236.5" y="239.6">22u</text>
<text x="236.5" y="234.6">C727</text>
<text x="284.5" y="235.7">1k</text>
<text x="302.5" y="237.1">39p</text>
<text x="309.6" y="238.7" transform="rotate(-90 309.6 238.7)">R718</text>
<text x="314.4" y="238.7" transform="rotate(-90 314.4 238.7)">47k</text>
<text x="322.8" y="237.1">22u</text>
<text x="333" y="237.1">22u</text>
<text x="232.4" y="247.6">GND</text>
<text x="268" y="250.2">RPL-30</text>
<text x="318.8" y="247.6">GND</text>
<text x="328.9" y="247.6">GND</text>
<text x="250.2" y="252.7">GND</text>
<text x="309.6" y="254" transform="rotate(-90 309.6 254)">R719</text>
<text x="314.4" y="254" transform="rotate(-90 314.4 254)">15k</text>
<text x="308.6" y="262.9">GND</text>
</g>
<g font-size="2.1" fill="#505050">
<text x="255.1" y="26.3">22</text>
<text x="255.1" y="28.9">16</text>
<text x="260.1" y="27.5">VIN</text>
<text x="260.1" y="30">EN</text>
<text x="270.4" y="27.5">VOUT</text>
<text x="278.5" y="26.3">9_10_11_12</text>
<text x="256.3" y="34">6</text>
<text x="260.1" y="35.1">VCC</text>
<text x="273.4" y="35.1">FB</text>
<text x="278.5" y="34">17</text>
<text x="251.6" y="36.5">20_21</text>
<text x="260.1" y="37.6">PG</text>
<text x="272.1" y="40.2">BST</text>
<text x="278.5" y="39">15</text>
<text x="278.5" y="41.6">7_8_13_14*2</text>
<text x="250.5" y="44.1">1_24*5</text>
<text x="255.1" y="46.7">18</text>
<text x="260.1" y="45.2">PGND</text>
<text x="260.1" y="47.8">AGND</text>
<text x="272.7" y="42.7">SW</text>
<text x="273.4" y="45.2">SS</text>
<text x="278.5" y="44.1">19</text>
<text x="256.3" y="89.8">2</text>
<text x="278.5" y="89.8">5</text>
<text x="256.3" y="92.4">1</text>
<text x="256.3" y="94.9">9</text>
<text x="260.1" y="90.9">VIN</text>
<text x="260.1" y="93.5">CTRL</text>
<text x="270.4" y="90.9">VOUT</text>
<text x="278.5" y="94.9">6</text>
<text x="255.1" y="100">10</text>
<text x="260.1" y="96">VCC</text>
<text x="260.1" y="101.1">PG</text>
<text x="269.6" y="96">SENSE</text>
<text x="273.4" y="98.6">FB</text>
<text x="278.5" y="97.4">7</text>
<text x="254" y="105.1">3*2</text>
<text x="256.3" y="107.6">8</text>
<text x="260.1" y="106.2">PGND</text>
<text x="260.1" y="108.7">AGND</text>
<text x="34.1" y="145.7">SHIEL</text>
<text x="39.8" y="145.7">D1*2</text>
<text x="265.3" y="176.2">22</text>
<text x="265.3" y="178.7">16</text>
<text x="270.3" y="177.3">VIN</text>
<text x="270.3" y="179.8">EN</text>
<text x="280.5" y="177.3">VOUT</text>
<text x="288.6" y="176.2">9_10_11_12</text>
<text x="266.4" y="183.8">6</text>
<text x="270.3" y="184.9">VCC</text>
<text x="283.5" y="184.9">FB</text>
<text x="288.6" y="183.8">17</text>
<text x="25.7" y="188.9">1</text>
<text x="25.7" y="191.4">3</text>
<text x="36.6" y="188.9">2</text>
<text x="36.6" y="191.4">4</text>
<text x="261.8" y="186.3">20_21</text>
<text x="270.3" y="187.4">PG</text>
<text x="282.2" y="190">BST</text>
<text x="288.6" y="188.9">15</text>
<text x="288.6" y="191.4">7_8_13_14*2</text>
<text x="25.7" y="193.9">5</text>
<text x="25.7" y="196.5">7</text>
<text x="36.6" y="193.9">6</text>
<text x="36.6" y="196.5">8</text>
<text x="260.6" y="193.9">1_24*5</text>
<text x="265.3" y="196.5">18</text>
<text x="270.3" y="195.1">PGND</text>
<text x="270.3" y="197.6">AGND</text>
<text x="282.8" y="192.5">SW</text>
<text x="283.6" y="195.1">SS</text>
<text x="288.6" y="193.9">19</text>
<text x="256.3" y="227">2</text>
<text x="278.5" y="227">5</text>
<text x="256.3" y="229.5">1</text>
<text x="256.3" y="232">9</text>
<text x="260.1" y="228.1">VIN</text>
<text x="260.1" y="230.6">CTRL</text>
<text x="260.1" y="233.2">VCC</text>
<text x="269.6" y="233.2">SENSE</text>
<text x="270.4" y="228.1">VOUT</text>
<text x="278.5" y="232">6</text>
<text x="255.1" y="237.1">10</text>
<text x="260.1" y="238.2">PG</text>
<text x="273.4" y="235.7">FB</text>
<text x="278.5" y="234.6">7</text>
<text x="254" y="242.2">3*2</text>
<text x="256.3" y="244.7">8</text>
<text x="260.1" y="243.3">PGND</text>
<text x="260.1" y="245.9">AGND</text>
</g>
</svg>
